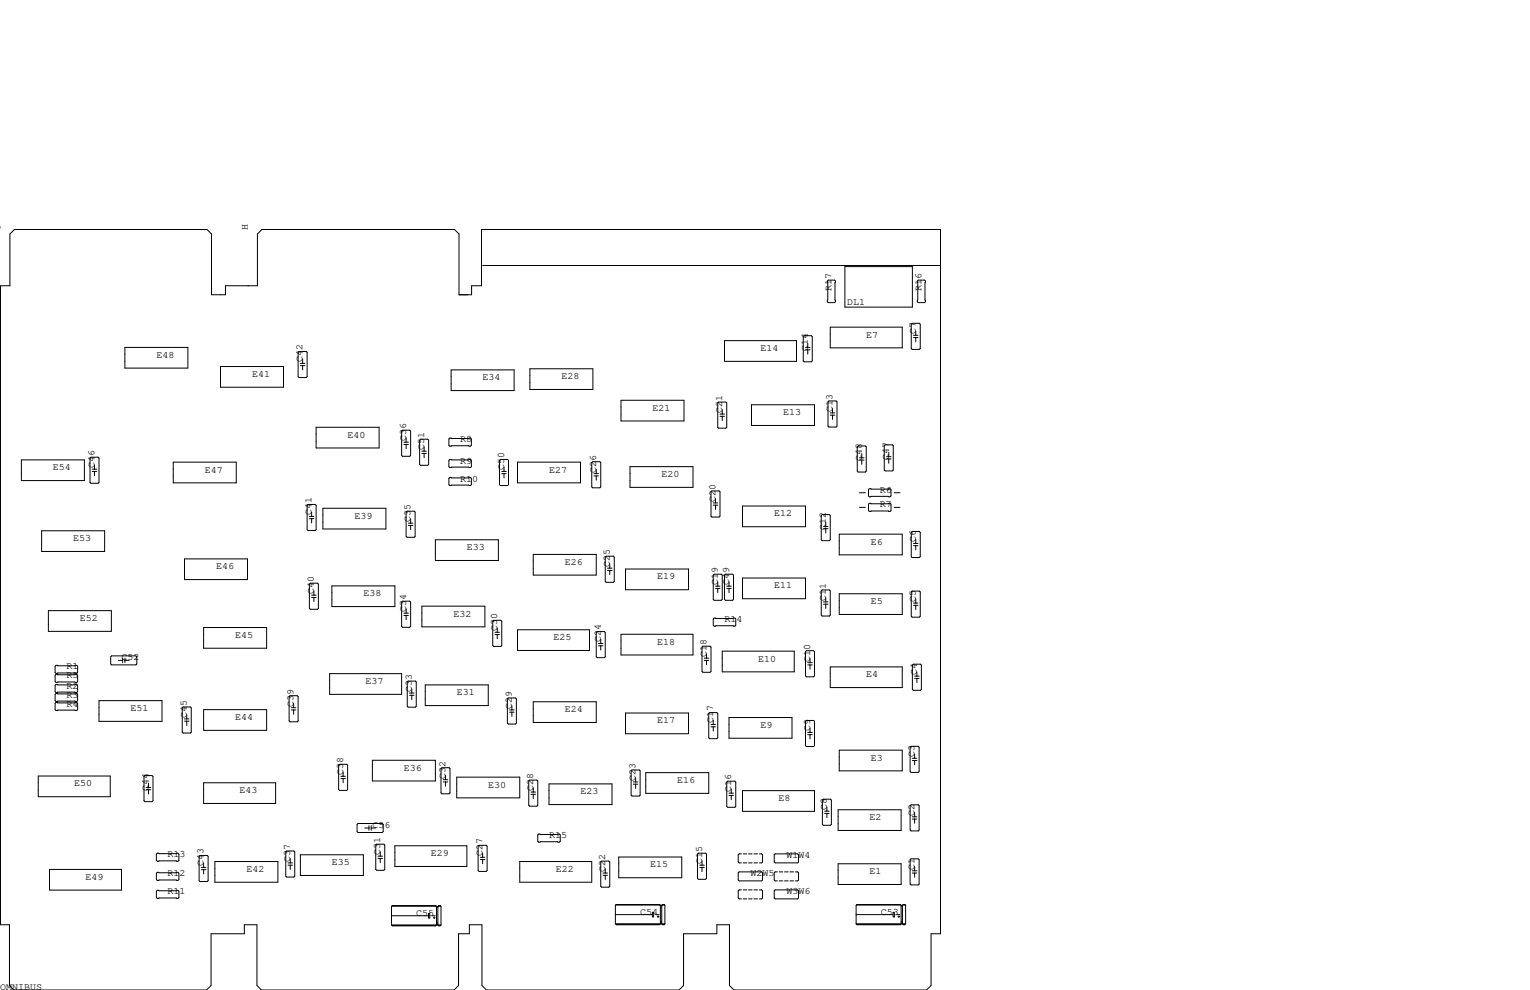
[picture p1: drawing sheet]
<svg xmlns="http://www.w3.org/2000/svg" width="432mm" height="279mm" viewBox="0 0 432 279" stroke-linecap="round" stroke-linejoin="round" font-family="sans-serif">
<g fill="none" stroke="#000" stroke-width=".28">
<path d="M4.1 64.8h54.3l1.3 1.2v17.2h3.9v-2.6h9v-14.6l1.3-1.2h54.4l1.2 1.2v17.2h3.6v-2.6h2.8v-15.8h129.5v198.7h-2.6v14.6l-1.3 1.3h-54.4l-1.2-1.3v-17.1h-3.6v2.5h-9.4v14.6l-1.3 1.3h-54.3l-1.3-1.3v-17.1h-3.5v2.5h-3.1v14.6l-1.3 1.3h-54.3l-1.3-1.3v-17.1h-3.5v2.5h-9.4v14.6l-1.3 1.3h-54.4l-1.2-1.3v-17.1h-2.6v-180.4h2.7v-14.6zM136.2 74.9h129.2M233.7 79.1h1.8l.3 .2v5.9l-.3 .2h-1.8l-.2-.2v-5.9zM238.4 75.2h19.1v11.5h-19.1zM259.1 79.1h1.8l.3 .2v5.9l-.3 .2h-1.8l-.2-.2v-5.9zM35.2 98h17.8v5.9h-17.8zM84.1 99.4l.3-.2h2l.3 .2v6.9l-.3 .3h-2l-.3-.3zM204.5 96.1h20.3v5.9h-20.3zM226.7 95l.2-.3h2.1l.2 .3v6.9l-.2 .2h-2.1l-.2-.2zM227.3 98.1h1.3M227.3 98.7h1.3M228 96.9v1.2"/>
<path d="M228 98.7v1.2M234.3 92.3h20.3v5.9h-20.3zM257.2 91.5l.2-.3h2.1l.2 .3v6.9l-.2 .2h-2.1l-.2-.2zM257.8 94.6h1.3M257.8 95.3h1.3M258.4 93.4v1.2M258.4 95.3v1.2M62.2 103.4h17.8v5.9h-17.8zM84.8 102.6h1.2M84.8 103.2h1.2M85.4 101.3v1.3M85.4 103.2v1.2"/>
<path d="M127.3 104.4h17.8v5.8h-17.8zM149.5 104.1h17.8v5.8h-17.8zM175.3 113h17.7v5.8h-17.7zM202.6 113.7l.2-.2h2.1l.2 .2v6.9l-.2 .2h-2.1l-.2-.2zM203.2 116.9h1.3M203.2 117.5h1.3M203.8 115.6v1.3M203.8 117.5v1.2M212.1 114.2h17.8v5.9h-17.8zM233.7 113.4l.2-.2h2.1l.2 .2v6.9l-.2 .2h-2.1l-.2-.2zM234.3 116.5h1.3M234.3 117.2h1.3"/>
<path d="M235 115.3v1.2M235 117.2v1.2M6 129.8h17.8v5.8h-17.8zM25.7 129h2l.2 .3v6.8l-.2 .3h-2l-.3-.3v-6.8zM26 132.4h1.3M26 133h1.3M26.7 131.2v1.2M26.7 133v1.2M48.9 130.4h17.8v5.9h-17.8zM89.2 120.6h17.8v5.8h-17.8zM113.3 121.7l.3-.3h2l.3 .3v6.8l-.3 .3h-2l-.3-.3zM114 124.8h1.3"/>
<path d="M114 125.4h1.3M114.6 123.6v1.2M114.6 125.4v1.2M118.4 124.2l.3-.2h2l.3 .2v6.9l-.3 .2h-2l-.3-.2zM119.1 127.3h1.2M119.1 128h1.2M119.7 126.1v1.2M119.7 128v1.2M126.7 123.9l.2-.3h5.9l.2 .3v1.8l-.2 .2h-5.9l-.2-.2zM126.7 129.9l.2-.2h5.9l.2 .2v1.8l-.2 .3h-5.9l-.2-.3zM126.7 135l.2-.3h5.9l.2 .3v1.8l-.2 .2h-5.9l-.2-.2zM141 129.9l.2-.2h2.1l.2 .2v6.9l-.2 .2h-2.1l-.2-.2z"/>
<path d="M141.6 133.7h1.3M141.6 133h1.3M142.2 131.8v1.2M142.2 133.7v1.2M146.1 130.4h17.7v5.9h-17.7zM167 130.6l.3-.3h2l.2 .3v6.8l-.2 .3h-2l-.3-.3zM167.6 133.7h1.3M167.6 134.3h1.3M168.3 132.5v1.2M168.3 134.3v1.2M177.8 131.7h17.8v5.8h-17.8zM200.7 138.8l.2-.2h2l.3 .2v6.9l-.3 .2h-2l-.2-.2z"/>
<path d="M241.9 126.1l.3-.2h2l.3 .2v6.9l-.3 .2h-2l-.3-.2zM242.6 139.1h1.6M242.6 129.8h1.2M242.6 129.2h1.2M243.2 128v1.2M243.2 129.8v1.3M245.1 138.2l.3-.3h5.8l.3 .3v1.8l-.3 .2h-5.8l-.3-.2zM249.6 125.8l.2-.3h2l.3 .3v6.9l-.3 .2h-2l-.2-.2zM250.2 129.5h1.3M250.2 128.9h1.3M250.8 127.7v1.2M250.8 129.5v1.2"/>
<path d="M252.3 139.1h1.7M11.7 149.8h17.8v5.8h-17.8zM52.1 157.7h17.8v5.9h-17.8zM86.7 142.6l.2-.2h2.1l.2 .2v6.9l-.2 .2h-2.1l-.2-.2zM87.3 145.7h1.3M87.3 146.4h1.3M87.9 144.5v1.2M87.9 146.4v1.2M91.1 143.4h17.8v5.9h-17.8zM114.9 144.3h2l.3 .2v6.9l-.3 .2h-2l-.3-.2v-6.9zM115.3 147.7h1.2M115.3 148.3h1.2"/>
<path d="M115.9 146.4v1.3M115.9 148.3v1.2M122.9 152.3h17.8v5.9h-17.8zM150.5 156.5h17.8v5.8h-17.8zM170.8 157.2l.3-.2h2l.3 .2v6.9l-.3 .2h-2l-.3-.2zM172.1 159.1v1.3M201.3 141.9h1.3M201.3 142.6h1.3M201.9 140.7v1.2M201.9 142.6v1.2M209.6 142.8h17.7v5.9h-17.7zM231.8 145.5l.2-.3h2.1l.2 .3v6.8l-.2 .3h-2.1l-.2-.3z"/>
<path d="M232.4 149.2h1.3M232.4 148.6h1.3M233 147.4v1.2M233 149.2v1.2M236.9 150.7h17.7v5.9h-17.7zM242.6 143.2h1.6M245.1 142.3l.3-.3h5.8l.3 .3v1.8l-.3 .2h-5.8l-.3-.2zM252.3 143.2h1.7M257.2 150.2l.2-.2h2.1l.2 .2v6.9l-.2 .3h-2.1l-.2-.3zM257.8 153.4h1.3M257.8 154h1.3M258.4 152.1v1.3"/>
<path d="M258.4 154v1.2M13.7 172.3h17.7v5.9h-17.7zM57.5 177.1h17.7v5.8h-17.7zM87.6 164.6h2l.3 .2v6.9l-.3 .3h-2l-.3-.3v-6.9zM87.9 168h1.3M87.9 168.6h1.3M88.6 166.8v1.2M88.6 168.6v1.2M93.7 165.4h17.7v5.8h-17.7zM113.6 169.7h2l.3 .2v6.9l-.3 .2h-2l-.3-.2v-6.9zM114 173.1h1.3M114 173.7h1.3"/>
<path d="M114.6 171.8v1.3M114.6 173.7v1.2M119.1 171.1h17.7v5.8h-17.7zM139.3 175.1h2.1l.2 .2v6.9l-.2 .2h-2.1l-.2-.2v-6.9zM139.7 178.4h1.3M139.7 179.1h1.3M140.3 177.2v1.2M140.3 179.1v1.2M146.1 177.7h20.3v5.9h-20.3zM168.3 178.5l.2-.3h2.1l.2 .3v6.9l-.2 .2h-2.1l-.2-.2zM171.5 160.4h1.2M171.5 161h1.2"/>
<path d="M172.1 161v1.2M175.3 179h20.3v5.8h-20.3zM176.5 160.6h17.8v5.8h-17.8zM201.3 162.3l.2-.2h2.1l.2 .2v6.9l-.2 .2h-2.1l-.2-.2zM201.3 174.7l.2-.3h5.9l.2 .3v1.8l-.2 .2h-5.9l-.2-.2zM201.9 165.4h1.3M201.9 166.1h1.3M202.6 164.2v1.2M202.6 166.1v1.2M204.5 162.3l.2-.2h2.1l.2 .2v6.9l-.2 .2h-2.1l-.2-.2zM205.1 165.4h1.3M205.1 166.1h1.3"/>
<path d="M205.7 164.2v1.2M205.7 166.1v1.2M209.6 163.1h17.7v5.9h-17.7zM231.8 166.8l.2-.3h2.1l.2 .3v6.8l-.2 .3h-2.1l-.2-.3zM232.4 169.9h1.3M232.4 170.5h1.3M233 168.7v1.2M233 170.5v1.2M236.9 167.6h17.7v5.8h-17.7zM257.2 167.1l.2-.3h2.1l.2 .3v6.8l-.2 .3h-2.1l-.2-.3zM257.8 170.2h1.3M257.8 170.8h1.3"/>
<path d="M258.4 169v1.2M258.4 170.8v1.2M15.8 193.2h5.9l.2 .2v1.8l-.2 .3h-5.9l-.2-.3v-1.8zM15.8 198.2h5.9l.2 .3v1.8l-.2 .2h-5.9l-.2-.2v-1.8zM15.8 187.8h5.9l.2 .2v1.8l-.2 .3h-5.9l-.2-.3v-1.8zM15.8 190.3h5.9l.2 .3v1.7l-.2 .3h-5.9l-.2-.3v-1.7zM15.8 195.7h5.9l.2 .3v1.7l-.2 .3h-5.9l-.2-.3v-1.7zM27.9 197.7h17.8v5.9h-17.8zM31.5 185.1h6.9l.2 .3v2l-.2 .2h-6.9l-.3-.2v-2zM33.4 186.4h1.2M34.6 185.7v1.3M35.3 185.7v1.3"/>
<path d="M35.3 186.4h1.1M51.7 199.5h2l.3 .3v6.8l-.3 .3h-2l-.3-.3v-6.8zM81.9 196.3h2l.2 .3v6.9l-.2 .2h-2l-.3-.2v-6.9zM82.2 199.7h1.3M82.9 198.5v1.2M93 190.1h20.3v5.9h-20.3zM115.2 192.2h2l.3 .3v6.8l-.3 .3h-2l-.3-.3v-6.8zM115.6 195.6h1.2M115.6 196.2h1.2M116.2 194.4v1.2M116.2 196.2v1.2M120 193.3h17.8v5.8h-17.8z"/>
<path d="M143.2 197.2l.2-.2h2.1l.2 .2v6.9l-.2 .2h-2.1l-.2-.2zM144.5 199.1v1.3M150.5 198.1h17.8v5.8h-17.8zM168.9 181.6h1.3M168.9 182.3h1.3M169.5 180.4v1.2M169.5 182.3v1.2M198.1 182.6l.3-.2h2l.3 .2v6.9l-.3 .2h-2l-.3-.2zM198.8 185.8h1.2M198.8 186.4h1.2M199.4 184.5v1.3M199.4 186.4v1.2"/>
<path d="M203.8 183.8h20.4v5.8h-20.4zM227.3 183.9l.3-.3h2l.3 .3v6.9l-.3 .2h-2l-.3-.2zM228 187h1.2M228 187.7h1.2M228.6 185.8v1.2M228.6 187.7v1.1M234.3 188.2h20.3v5.9h-20.3zM257.5 187.7l.2-.2h2.1l.2 .2v6.9l-.2 .2h-2.1l-.2-.2zM258.1 190.8h1.3M258.1 191.5h1.3M258.8 189.6v1.2M258.8 191.5v1.2"/>
<path d="M10.8 219h20.3v5.9h-20.3zM40.9 218.9h2l.3 .2v6.9l-.3 .3h-2l-.3-.3v-6.9zM52.1 203.5h1.2M52.1 202.9h1.2M52.7 201.7v1.2M52.7 203.5v1.2M57.5 200.3h17.7v5.8h-17.7zM82.2 200.4h1.3M82.9 200.4v1.1M95.8 215.7h2.1l.2 .3v6.8l-.2 .3h-2.1l-.2-.3v-6.8zM96.2 219.1h1.3M96.2 219.7h1.3"/>
<path d="M96.8 217.9v1.2M96.8 219.7v1.2M105.1 214.6h17.8v5.8h-17.8zM124.7 216.7h2l.3 .2v6.9l-.3 .2h-2l-.2-.2v-6.9zM125.7 218.8v1.2M128.9 219.3h17.8v5.9h-17.8zM143.8 200.4h1.3M143.8 201h1.3M144.5 201v1.2M176.5 201.2h17.8v5.9h-17.8zM178.1 217.6l.3-.3h2l.3 .3v6.8l-.3 .3h-2l-.3-.3zM179.4 219.5v1.2"/>
<path d="M182.2 218.1h17.8v5.8h-17.8zM200 201.4l.3-.3h2l.3 .3v6.8l-.3 .3h-2l-.3-.3zM200.7 204.5h1.2M200.7 205.1h1.2M201.3 203.3v1.2M201.3 205.1v1.2M205.7 202.5h17.8v5.8h-17.8zM227.3 203.6l.3-.3h2l.3 .3v6.8l-.3 .3h-2l-.3-.3zM228 206.7h1.2M228 207.3h1.2M228.6 205.5v1.2M228.6 207.3v1.2"/>
<path d="M236.9 211.7h17.7v5.9h-17.7zM256.9 210.9l.2-.3h2l.3 .3v6.8l-.3 .3h-2l-.2-.3zM257.5 214h1.3M257.5 214.6h1.3M258.1 212.8v1.2M258.1 214.6v1.2M41.3 222.9h1.2M41.3 222.2h1.2M41.9 221v1.2M41.9 222.9v1.2M57.5 220.9h20.3v5.9h-20.3zM100.8 232.7l.2-.3h6.9l.2 .3v2l-.2 .2h-6.9l-.2-.2z"/>
<path d="M102.9 233.7h1.2M104.1 233v1.3M104.8 233v1.3M104.8 233.7h1.2M106.3 238.3h2l.3 .2v6.9l-.3 .2h-2l-.3-.2v-6.9zM111.4 238.7h20.4v5.8h-20.4zM125.1 220.7h1.3M125.1 220h1.3M125.7 220.7v1.2M135.2 238.6h2l.3 .2v6.9l-.3 .2h-2l-.3-.2v-6.9zM149.2 220.4l.3-.2h2l.3 .2v6.9l-.3 .2h-2l-.3-.2zM149.9 223.5h1.2"/>
<path d="M149.9 224.2h1.2M150.5 222.3v1.2M150.5 224.2v1.2M151.8 235.6l.2-.2h5.9l.2 .2v1.8l-.2 .3h-5.9l-.2-.3zM154.9 221.2h17.8v5.9h-17.8zM178.8 220.7h1.2M178.8 221.3h1.2M179.4 221.3v1.2M205.1 220.7l.3-.2h2l.2 .2v6.9l-.2 .2h-2l-.3-.2zM205.7 223.9h1.3M205.7 224.5h1.3M206.4 222.6v1.3"/>
<path d="M206.4 224.5v1.2M209.6 223.1h20.3v5.9h-20.3zM232.1 225.8l.2-.2h2.1l.2 .2v6.9l-.2 .2h-2.1l-.2-.2zM232.7 228.9h1.3M232.7 229.6h1.3M233.4 227.7v1.2M233.4 229.6v1.2M236.5 228.5h17.8v5.9h-17.8zM256.9 227.4l.2-.3h2l.3 .3v6.9l-.3 .2h-2l-.2-.2zM257.5 230.5h1.3M257.5 231.2h1.3M258.1 229.3v1.2"/>
<path d="M258.1 231.2v1.1M14 245.4h20.3v5.8h-20.3zM44.1 251.5l.3-.2h5.8l.3 .2v1.8l-.3 .3h-5.8l-.3-.3zM44.1 246.4l.3-.2h5.8l.3 .2v1.8l-.3 .3h-5.8l-.3-.3zM44.4 240.8h5.8l.3 .2v1.8l-.3 .3h-5.8l-.3-.3v-1.8zM56.5 241.4h2l.2 .3v6.8l-.2 .3h-2l-.3-.3v-6.8zM56.8 244.8h1.3M56.8 245.4h1.3M57.5 243.6v1.2M57.5 245.4v1.2M60.6 243.1h17.8v5.9h-17.8zM80.9 240.2h2l.3 .2v6.9l-.3 .2h-2l-.3-.2v-6.9z"/>
<path d="M81.3 244.2h1.3M81.3 243.5h1.3M81.9 242.3v1.2M81.9 244.2v1.2M84.8 241.2h17.8v5.9h-17.8zM106.7 241.6h1.3M106.7 242.3h1.3M107.3 240.4v1.2M107.3 242.3v1.2M110.5 258.4h10.3M110.6 255.7h12.5M120.9 257.8h.4v1.3h-.4z"/>
<path d="M121.9 258.4h.9M122.3 259h.5M122.6 258.8v.5M122.9 255.6h-12.2M122.9 255.6h-12.2l-.2 .2v5.2M122.9 255.6l.3 .2M123.2 255.8v5.2l-.3 .3h-12.2l-.2-.3M123.2 255.8h.4M123.2 256h.4M123.2 255.9h.4M123.6 255.8v5.2l.2 .3h.4l.3-.3M123.7 255.7h.6"/>
<path d="M124.2 255.6l.3 .2v5.2M124.2 255.6h-.4l-.2 .2M124.2 255.6h-.4M135.6 241.9h1.2M135.6 242.6h1.2M136.2 240.7v1.2M136.2 242.6v1.2M146.7 243.1h20.3v5.9h-20.3zM169.5 243.3l.3-.3h2l.3 .3v6.8l-.3 .3h-2l-.3-.3zM170.2 246.4h1.3M170.2 247h1.3M170.8 245.2v1.2"/>
<path d="M170.8 247v1.2M173.7 258.1h10.3M173.8 255.4h12.4M174.6 241.9h17.8v5.8h-17.8zM184.1 257.5h.4v1.3h-.4zM185.1 258.1h.9M185.5 258.7h.5M185.7 258.4v.6M186.1 255.3h-12.2l-.2 .2v5.2M186.1 255.3h-12.2M186.1 255.3l.3 .2M186.4 255.5v5.2l-.3 .3h-12.2l-.2-.3"/>
<path d="M186.4 255.5h.4M186.4 255.7h.4M186.8 255.5v5.2l.2 .3h.4l.2-.3M186.9 255.4h.6M187.4 255.3h-.4l-.2 .2M187.4 255.3h-.4M187.4 255.3l.2 .2v5.2M196.9 241l.2-.2h2l.3 .2v6.9l-.3 .3h-2l-.2-.3zM197.5 244.2h1.3M197.5 244.8h1.3M198.1 243v1.2M198.1 244.8v1.2"/>
<path d="M208.3 246.3l.3-.2h6.3l.3 .2v2l-.3 .3h-6.3l-.3-.3zM209.2 241h-.6l-.3 .2v2.1l.3 .2h.6M209.2 251.1h-.6l-.3 .3v2l.3 .3h.6M209.7 243.5h1.1M209.7 241h1.1M209.7 253.7h1.1M209.7 251.1h1.1M211.3 243.5h1M211.3 241h1M211.3 253.7h1M211.3 251.1h1M212.8 243.5h1"/>
<path d="M212.8 241h1M212.8 253.7h1M212.8 251.1h1M214.3 241h.6l.3 .2v2.1l-.3 .2h-.6M214.3 251.1h.6l.3 .3v2l-.3 .3h-.6M218.5 241.2l.3-.2h6.3l.3 .2v2.1l-.3 .2h-6.3l-.3-.2zM218.5 251.4l.3-.3h6.3l.3 .3v2l-.3 .3h-6.3l-.3-.3zM219.4 246.1h-.6l-.3 .2v2l.3 .3h.6M219.9 246.1h1M219.9 248.6h1M221.4 246.1h1M221.4 248.6h1"/>
<path d="M222.9 246.1h1.1M222.9 248.6h1.1M224.5 246.1h.6l.3 .2v2l-.3 .3h-.6M236.5 243.8h17.8v5.8h-17.8zM241.6 258.1h10.3M241.7 255.4h12.5M252.1 257.5h.3v1.3h-.3zM253 258.1h.9M253.4 258.7h.5M253.7 258.4v.6M254.1 255.3h-12.2l-.3 .2v5.2M254.1 255.3l.2 .2"/>
<path d="M254.1 255.3h-12.2M254.3 255.5v5.2l-.2 .3h-12.2l-.3-.3M254.3 255.5h.4M254.3 255.7h.4M254.7 255.5v5.2l.3 .3h.3l.3-.3M254.8 255.4h.7M255.3 255.3l.3 .2v5.2M255.3 255.3h-.3l-.3 .2M255.3 255.3h-.3M256.9 242.6l.2-.2h2l.3 .2v6.9l-.3 .2h-2l-.2-.2zM257.5 245.8h1.3M257.5 246.4h1.3"/>
<path d="M258.1 244.5v1.3M258.1 246.4v1.2M110.5 261h14M110.7 261.2h12.2M123.2 260.5h.4M123.3 260.9h.1M123.8 261.2h.4M173.7 260.7h13.9M173.9 260.9h12.2M186.4 260.2h.4M186.5 260.6h.1M187 260.9h.4"/>
<path d="M241.6 260.7h14M241.9 260.9h12.2M254.3 260.2h.4M254.4 260.6h.2M255 260.9h.3"/>
</g>
<g font-size="2.8">
<text x=".1" y="64.8" transform="rotate(-90 .1 64.8)">J</text>
<text x="70" y="64.8" transform="rotate(-90 70 64.8)">H</text>
<text x="234.6" y="82.2" transform="rotate(-90 234.6 82.2)">R17</text>
<text x="260" y="82.2" transform="rotate(-90 260 82.2)">R16</text>
<text x="239.1" y="86">DL1</text>
<text x="244.5" y="95.2">E7</text>
<text x="258.4" y="94.3" transform="rotate(-90 258.4 94.3)">C7</text>
<text x="44.1" y="101">E48</text>
<text x="214.6" y="99.1">E14</text>
<text x="228" y="99.1" transform="rotate(-90 228 99.1)">C14</text>
<text x="71.1" y="106.4">E41</text>
<text x="85.4" y="102.2" transform="rotate(-90 85.4 102.2)">C42</text>
<text x="136.2" y="107.3">E34</text>
<text x="158.4" y="107">E28</text>
<text x="184.1" y="115.9">E21</text>
<text x="203.8" y="116.5" transform="rotate(-90 203.8 116.5)">C21</text>
<text x="221" y="117.2">E13</text>
<text x="234.9" y="116.2" transform="rotate(-90 234.9 116.2)">C13</text>
<text x="98.1" y="123.5">E40</text>
<text x="114.6" y="124.5" transform="rotate(-90 114.6 124.5)">C36</text>
<text x="129.9" y="124.8">R8</text>
<text x="119.7" y="127" transform="rotate(-90 119.7 127)">C51</text>
<text x="129.9" y="130.8">R9</text>
<text x="243.2" y="130.2" transform="rotate(-90 243.2 130.2)">C48</text>
<text x="250.8" y="129.9" transform="rotate(-90 250.8 129.9)">C47</text>
<text x="14.9" y="132.7">E54</text>
<text x="26.7" y="132.1" transform="rotate(-90 26.7 132.1)">C46</text>
<text x="57.8" y="133.3">E47</text>
<text x="129.9" y="135.9">R10</text>
<text x="142.2" y="132.7" transform="rotate(-90 142.2 132.7)">C50</text>
<text x="154.9" y="133.3">E27</text>
<text x="168.3" y="133.3" transform="rotate(-90 168.3 133.3)">C26</text>
<text x="186.7" y="134.6">E20</text>
<text x="201.9" y="141.6" transform="rotate(-90 201.9 141.6)">C20</text>
<text x="248.3" y="143.2">R7</text>
<text x="248.3" y="139.1">R6</text>
<text x="87.9" y="145.4" transform="rotate(-90 87.9 145.4)">C41</text>
<text x="100" y="146.4">E39</text>
<text x="115.9" y="147.3" transform="rotate(-90 115.9 147.3)">C35</text>
<text x="218.4" y="145.7">E12</text>
<text x="233" y="149.5" transform="rotate(-90 233 149.5)">C12</text>
<text x="20.6" y="152.7">E53</text>
<text x="131.8" y="155.3">E33</text>
<text x="245.7" y="153.7">E6</text>
<text x="258.4" y="153" transform="rotate(-90 258.4 153)">C6</text>
<text x="61" y="160.7">E46</text>
<text x="159.4" y="159.4">E26</text>
<text x="172.1" y="160" transform="rotate(-90 172.1 160)">C25</text>
<text x="88.6" y="167.6" transform="rotate(-90 88.6 167.6)">C40</text>
<text x="185.4" y="163.5">E19</text>
<text x="202.6" y="165.1" transform="rotate(-90 202.6 165.1)">C19</text>
<text x="205.7" y="165.1" transform="rotate(-90 205.7 165.1)">C49</text>
<text x="218.4" y="166.1">E11</text>
<text x="102.6" y="168.3">E38</text>
<text x="114.6" y="172.7" transform="rotate(-90 114.6 172.7)">C34</text>
<text x="128" y="174">E32</text>
<text x="233" y="169.5" transform="rotate(-90 233 169.5)">C11</text>
<text x="245.7" y="170.5">E5</text>
<text x="258.4" y="169.9" transform="rotate(-90 258.4 169.9)">C5</text>
<text x="22.5" y="175.3">E52</text>
<text x="140.3" y="178.1" transform="rotate(-90 140.3 178.1)">C30</text>
<text x="204.5" y="175.6">R14</text>
<text x="66.4" y="180">E45</text>
<text x="156.2" y="180.7">E25</text>
<text x="169.5" y="181.3" transform="rotate(-90 169.5 181.3)">C24</text>
<text x="185.4" y="181.9">E18</text>
<text x="199.4" y="185.4" transform="rotate(-90 199.4 185.4)">C18</text>
<text x="18.7" y="188.9">R1</text>
<text x="18.7" y="191.5">R5</text>
<text x="34.3" y="186.4">C52</text>
<text x="214" y="186.7">E10</text>
<text x="228.6" y="186.7" transform="rotate(-90 228.6 186.7)">C10</text>
<text x="244.5" y="191.1">E4</text>
<text x="258.8" y="190.5" transform="rotate(-90 258.8 190.5)">C4</text>
<text x="18.7" y="194.3">R2</text>
<text x="18.7" y="196.8">R3</text>
<text x="103.2" y="193">E37</text>
<text x="116.2" y="195.3" transform="rotate(-90 116.2 195.3)">C33</text>
<text x="128.9" y="196.2">E31</text>
<text x="18.7" y="199.4">R4</text>
<text x="36.8" y="200.7">E51</text>
<text x="52.7" y="202.6" transform="rotate(-90 52.7 202.6)">C45</text>
<text x="66.4" y="203.2">E44</text>
<text x="82.9" y="199.4" transform="rotate(-90 82.9 199.4)">C39</text>
<text x="144.5" y="200" transform="rotate(-90 144.5 200)">C29</text>
<text x="159.4" y="201">E24</text>
<text x="185.4" y="204.2">E17</text>
<text x="201.3" y="204.2" transform="rotate(-90 201.3 204.2)">C17</text>
<text x="214.6" y="205.4">E9</text>
<text x="228.6" y="206.4" transform="rotate(-90 228.6 206.4)">C9</text>
<text x="245.7" y="214.6">E3</text>
<text x="258.1" y="213.7" transform="rotate(-90 258.1 213.7)">C3</text>
<text x="21" y="221.9">E50</text>
<text x="96.8" y="218.8" transform="rotate(-90 96.8 218.8)">C38</text>
<text x="114" y="217.5">E36</text>
<text x="125.7" y="219.7" transform="rotate(-90 125.7 219.7)">C32</text>
<text x="179.4" y="220.3" transform="rotate(-90 179.4 220.3)">C23</text>
<text x="191.1" y="221">E16</text>
<text x="41.9" y="223.2" transform="rotate(-90 41.9 223.2)">C44</text>
<text x="67.6" y="223.8">E43</text>
<text x="137.8" y="222.2">E30</text>
<text x="150.5" y="223.2" transform="rotate(-90 150.5 223.2)">C28</text>
<text x="163.8" y="224.2">E23</text>
<text x="206.4" y="223.5" transform="rotate(-90 206.4 223.5)">C16</text>
<text x="219.7" y="226.1">E8</text>
<text x="105.1" y="233.7">C56</text>
<text x="233.4" y="228.6" transform="rotate(-90 233.4 228.6)">C8</text>
<text x="245.4" y="231.5">E2</text>
<text x="258.1" y="230.2" transform="rotate(-90 258.1 230.2)">C2</text>
<text x="154.9" y="236.5">R15</text>
<text x="47.3" y="241.9">R13</text>
<text x="57.5" y="244.5" transform="rotate(-90 57.5 244.5)">C43</text>
<text x="81.9" y="243.2" transform="rotate(-90 81.9 243.2)">C37</text>
<text x="93.7" y="244.2">E35</text>
<text x="107.3" y="241.3" transform="rotate(-90 107.3 241.3)">C31</text>
<text x="121.6" y="241.6">E29</text>
<text x="136.2" y="241.6" transform="rotate(-90 136.2 241.6)">C27</text>
<text x="183.5" y="244.8">E15</text>
<text x="198.1" y="243.8" transform="rotate(-90 198.1 243.8)">C15</text>
<text x="221.9" y="242.3">W1W4</text>
<text x="258.1" y="245.4" transform="rotate(-90 258.1 245.4)">C1</text>
<text x="24.1" y="248.3">E49</text>
<text x="47.3" y="247.3">R12</text>
<text x="69.5" y="246.1">E42</text>
<text x="156.8" y="246.1">E22</text>
<text x="170.8" y="246.1" transform="rotate(-90 170.8 246.1)">C22</text>
<text x="211.8" y="247.3">W2W5</text>
<text x="245.4" y="246.7">E1</text>
<text x="47.3" y="252.4">R11</text>
<text x="221.9" y="252.4">W3W6</text>
<text x="117.5" y="258.4">C55</text>
<text x="180.7" y="258.1">C54</text>
<text x="248.6" y="258.1">C53</text>
<text x="0" y="279.4">OMNIBUS</text>
</g>
</svg>
